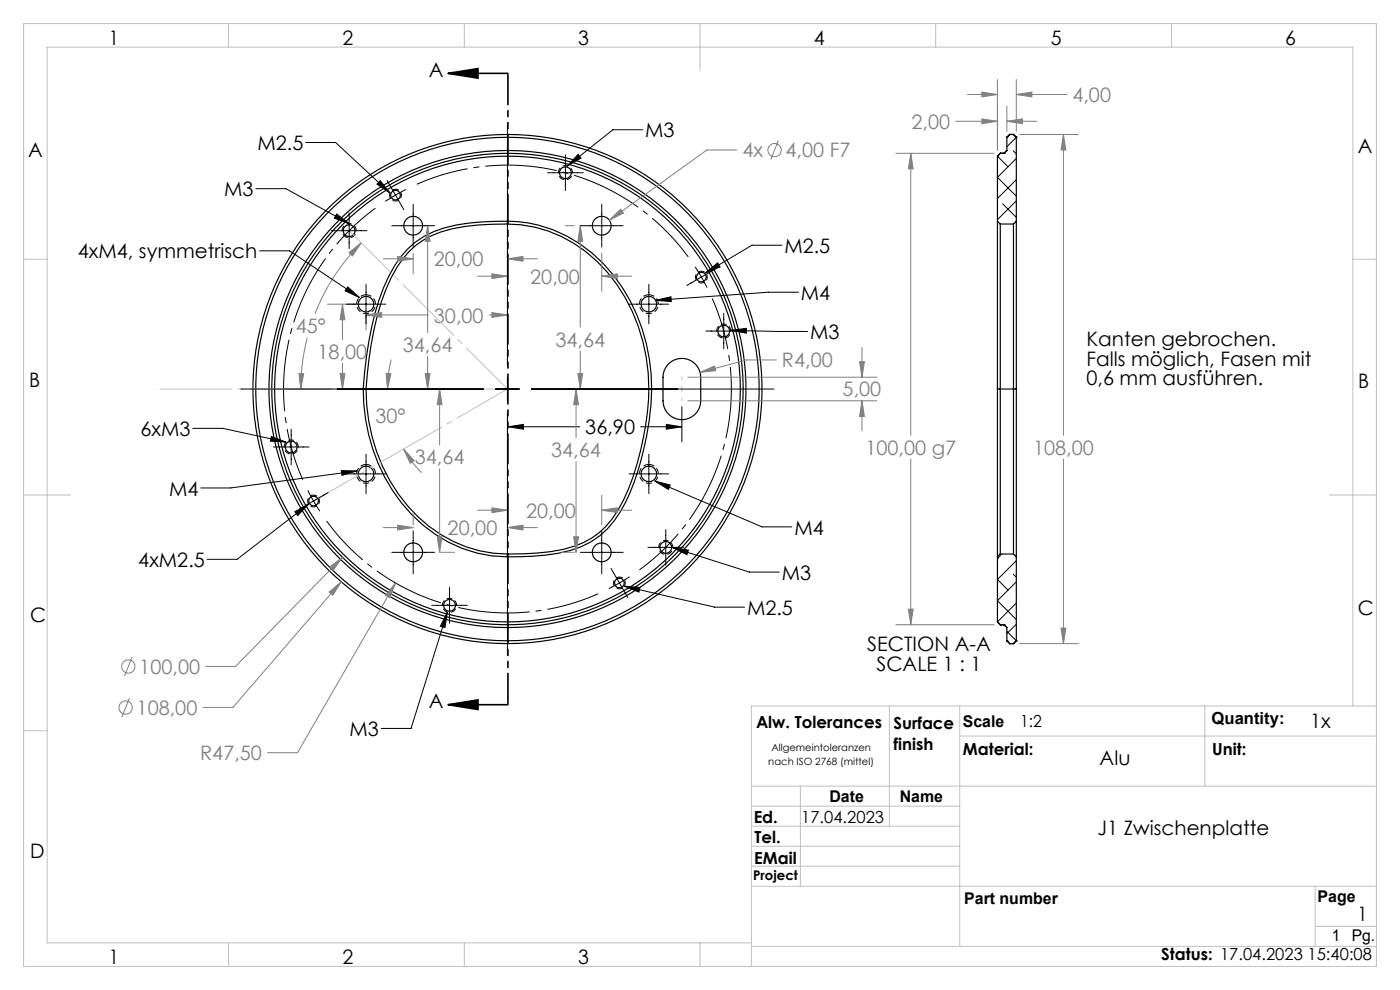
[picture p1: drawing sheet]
<svg xmlns="http://www.w3.org/2000/svg" width="297mm" height="210mm" viewBox="0 0 297 210" stroke-linecap="round" stroke-linejoin="round" font-family="sans-serif">
<g fill="none" stroke="#000" stroke-width=".25">
<path d="M211.6 33.1h.1M211.6 33.1v13.8M212.2 32.5h.1M212.2 32.5h.8M212.2 32.5l-.6 .6M213 32.5h.1M213.6 29.1h.1M213.6 29.1v2.8l-.6 .6M214.2 28.5h.8M214.2 28.5l-.6 .6M214.2 28.5h.1M215 28.5l.6 .6"/>
<path d="M215 28.5h.1M215.6 29.1h.1M215.6 29.1v17.8M107.7 46.9a29.2 29.2 0 0 1 24.3 14.1 39.4 39.4 0 0 1 6.3 21.5M107.7 46.9a42.3 42.3 0 0 0-15.6 2.2 18.3 18.3 0 0 0-9.7 9.6 65.1 65.1 0 0 0-5.3 23.8M107.7 47.5a47.7 47.7 0 0 0-14.1 1.7 17.3 17.3 0 0 0-10.6 9.8 65 65 0 0 0-5.3 23.5M107.7 46.9v.6M107.7 47.5a28.4 28.4 0 0 1 23.1 12.8 38.6 38.6 0 0 1 6.9 22.2M211.6 46.9l.6 .6M211.6 46.9v35.6M212.2 47.5v35M212.2 47.5h2.8"/>
<path d="M215 47.5v35M215.6 46.9l-.6 .6M215.6 46.9v35.6M141.9 77.1a4 4 0 0 1 4.4-.7 4 4 0 0 1 2.4 3.6v5a4 4 0 0 1-4 4 4 4 0 0 1-4-4v-5a4 4 0 0 1 1.2-2.9zM77.1 82.5a37.8 37.8 0 0 0 12.6 28.9 27.8 27.8 0 0 0 18 6.7M77.1 82.5h.6M77.7 82.5a36.9 36.9 0 0 0 13.3 29.1 27.1 27.1 0 0 0 16.7 5.9M137.7 82.5a61.9 61.9 0 0 1-5.4 23.6 17.4 17.4 0 0 1-12.8 10.4 54.3 54.3 0 0 1-11.8 1M137.7 82.5h.6M138.3 82.5a61.8 61.8 0 0 1-5.6 24.1 18.1 18.1 0 0 1-14.2 10.8 60.8 60.8 0 0 1-10.8 .7M211.6 82.5h.6M211.6 82.5v35.6"/>
<path d="M212.2 82.5v35M212.2 82.5h2.8M215 82.5v35M215.6 82.5h-.6M215.6 82.5v35.6M107.7 117.5v.6M211.6 118.1v13.8l.6 .6M212.2 117.5l-.6 .6M212.2 117.5h2.8M215 117.5l.6 .6M215.6 118.1v17.8M212.2 132.5h.1"/>
<path d="M212.2 132.5h.8M213 132.5h.1M213 132.5l.6 .6v2.8M213.6 135.9h.1M213.6 135.9l.6 .6M214.2 136.5h.1M214.2 136.5h.8M215 136.5h.1M215.6 135.9h.1M215.6 135.9l-.6 .6"/>
<circle cx="119.9" cy="36.6" r="1.25"/>
<circle cx="74.1" cy="48.9" r="1.25"/>
<circle cx="83.9" cy="41.4" r="1.03"/>
<circle cx="87.7" cy="47.9" r="2"/>
<circle cx="127.7" cy="47.9" r="2"/>
<circle cx="148.8" cy="58.8" r="1.03"/>
<circle cx="77.7" cy="64.5" r="1.65"/>
<circle cx="137.7" cy="64.5" r="1.65"/>
<circle cx="153.5" cy="70.2" r="1.25"/>
<circle cx="61.8" cy="94.8" r="1.25"/>
<circle cx="107.7" cy="82.5" r="54"/>
<circle cx="107.7" cy="82.5" r="49.4"/>
<circle cx="107.7" cy="82.5" r="53.4"/>
<circle cx="107.7" cy="82.5" r="50.6"/>
<circle cx="107.7" cy="82.5" r="50"/>
<circle cx="66.5" cy="106.3" r="1.02"/>
<circle cx="77.7" cy="100.5" r="1.65"/>
<circle cx="87.7" cy="117.2" r="2"/>
<circle cx="127.7" cy="117.2" r="2"/>
<circle cx="137.7" cy="100.5" r="1.65"/>
<circle cx="141.2" cy="116.1" r="1.25"/>
<circle cx="95.4" cy="128.4" r="1.25"/>
<circle cx="131.4" cy="123.7" r="1.02"/>
</g>
<g fill="none" stroke="#000" stroke-width=".21">
<path d="M64.8 30.2h6.4l11.5 10.7M80.7 38.3l2 2.6-2.7-1.8zM82.1 38.3l3.6 6.2M107.7 26v51.4M116.2 36.6h7.5M119.9 32.9v7.5M122.6 32.7l.7 .8-2.9 1.7zM136.4 27.5h-6.4l-9.6 7.7M211.6 33.1l2.2 2.3M215 32l.6 .6M215.6 29.1l-2 2M215.6 33.6l-4 4 4 4"/>
<path d="M215.6 38.1l-4 4M54.3 40h6.4l13.4 7.4M55.1 53.2h6.3l14.8 9.9M70.3 48.9h7.6M71.4 45.4l2.7 2-3.2-1.1zM74.1 45.1v7.6M83.1 47.9h9.1M86.1 40.2l-4.4 2.5M87.7 43.3v9.1M123.1 47.9h9.1M127.7 43.3v9.1M147.5 56.6l1.3 2.2"/>
<path d="M148.8 58.8l1.2 2.2M148.8 58.8l-3.1 1.8M149.7 57.9l2.5-2.1 .6 .8zM151.9 57l-3.1 1.8M165.9 52h-6.4l-9.8 5.9M212.7 43.2l2.9 2.9M215.6 42.6l-4 4M73.5 64.5h8.3M73.8 60.9l2.4 2.2-3-1.4zM77.7 60.3v8.4M107.7 80v5.1M133.5 64.5h8.3"/>
<path d="M137.7 60.3v8.4M139.1 63.7l3.2-.7 .1 1zM149.7 70.2h7.6M153.5 66.4v7.6M155 70.1l3.3-.5v1.1zM155 70.1l16.3 .2M169.4 62h-6.4l-23.9 1.7M40.9 90.9h6.3l13.5 2.9M51.1 82.5h51.5M57.6 92.6l3.1 1.2-3.3-.2zM58 94.8h7.6M61.8 91v7.6"/>
<path d="M72.4 99.8l3.4 .1-3.3 .9zM75.8 99.9l-26.9 3.6h-6.3M77.7 96.3v8.4M105.1 82.5h5.1M107.7 87.6v51.5M107.8 90.5l3.3-.5v1zM107.8 90.5h15.2M112.7 82.5h51.5M135.9 90.5h8.8M137.7 96.3v8.4M141.4 90l3.3 .5-3.3 .5zM144.7 86.3v7.4"/>
<path d="M62.5 108.6l3-1.7-2.3 2.5zM65.3 104l2.5 4.4M65.5 106.9l-15.2 11.7h-6.4M69.6 104.5l-6.2 3.6M73.5 100.5h8.3M83.1 117.2h9.1M87.7 112.6v9.1M123.1 117.2h9.1M127.7 112.6v9.1M133.5 100.5h8.3M137.5 116.1h7.5M138.9 102l3.3 .9-.4 .9z"/>
<path d="M138.9 102l22.7 9.8h6.4M141.2 112.3v7.6M142.7 116.2l3.3 .5-.3 1zM142.7 116.2l16.3 5.2h6.3M211.6 118.4h.1M212.5 117.5l-.9 .9M215.6 118.9l-4 4 2.2 2.3M91.6 128.4h7.5M94.9 129.8l-.5 3.3-1-.3zM94.9 129.8l-7.7 24.7h-6.3M95.4 124.6v7.6M129.6 120.6l1.8 3.1"/>
<path d="M131.4 123.7l-2.2 1.2M131.4 123.7l1.8 3M132.4 124.4l3.4 .2-.3 1zM132.4 124.4l19.2 4.4h6.4M133.6 122.3l-2.2 1.4M213.6 133.9l2 2M215 121.8l.6 .6M215.6 123.4l-4 4 4 4M215.6 127.9l-4 4M215.6 132.4l-2 2"/>
</g>
<g fill="none" stroke="#808080" stroke-width=".21">
<path d="M208.3 19.5l3.3 .5-3.3 .6zM211.6 16.9v15M215.6 16.9v11M156.3 31.8h-6.3l-20.7 14.9M165.1 29.8l-1.6 4.1M190 32.5h20.9M193.2 32.5l.5 3.3h-1zM193.2 32.5v59.8M202.7 25.7h8.9M205.3 20h6.3M208.3 25.2l3.3 .5-3.3 .5zM213.6 25.7l3.3-.5v1z"/>
<path d="M213.6 22.6v5.3M213.6 25.7h6.4M215.6 20l3.3-.5v1.1zM215.6 20h10.7M216.3 28.5h12.5M225.6 28.5l.5 3.3h-1zM225.6 28.5v63.8M74 53.6l2.6-2.1-1.8 2.8zM76.6 51.5a43.8 43.8 0 0 0-9.8 15.1M81.3 54.9h6.4M84.4 54.4l3.3 .5-3.3 .5zM87.7 53.7v4.4"/>
<path d="M90.7 47.9l.5 3.3h-1zM90.7 47.9v22.6M101.3 58.6h6.4M104.4 58.1l3.3 .5-3.3 .5zM107.7 54.9l3.3-.5v1zM107.7 54.9h6.3M119.9 47.9h1.9M123.1 47.9l.5 3.3h-1zM123.1 47.9v21.5M127.7 58.6l3.3-.5v1zM127.7 53.7v8.1M127.7 58.6h6.3"/>
<path d="M129.3 46.7l2.4-2.3 .6 .8zM63.4 79.2h1l-.6 3.3zM65.2 71.6a43.8 43.8 0 0 0-1.4 10.9M69.5 64.5h6.9M72.1 79.2h1.1l-.5 3.3zM72.7 64.5l.5 3.3h-1.1zM72.7 64.5v7.5M72.7 77.1v5.4M77.7 66.8l3.3-.5v1zM77.7 65.8v4.2M77.7 66.8h13.2M81.9 79.2l1 .1-.7 3.2z"/>
<path d="M83 76.3a25.4 25.4 0 0 0-.8 6.2M90.2 79.2h1l-.5 3.3zM90.7 75.6v6.9M103.8 66.8h3.9M104.4 66.3l3.3 .5-3.3 .5zM122.6 79.2h1l-.5 3.3zM123.1 74.4v8.1M148.5 79l3.1-1.4 .2 1zM164.7 76.3h-6.3l-9.9 2.7M182.4 76.7h1l-.5 3.3zM182.9 73.7v6.3M60.6 82.5h9.7"/>
<path d="M85.6 95.2l2.3 2.5-.9 .6zM85.6 95.2a25.5 25.5 0 0 0 3.8 5.1M93.3 82.5l.5 3.3h-1zM93.3 82.5v11.9M93.3 99.4v17.8M122.2 82.5l.5 3.3h-1zM122.2 82.5v10.4M122.2 97.9v19.3M145.9 80h40.1M145.9 85h40.1M182.9 85l.5 3.3h-1zM182.9 85v6.4"/>
<path d="M193.2 97.4v35.1M225.6 97.4v39.1M72.7 118.2l-22.7 23.2h-6.4M81.3 111.9h6.4M84.4 111.4l3.3 .5-3.3 .5zM87.7 108.7v2.7M92.8 113.9h1l-.5 3.3zM93.5 117.2h2.9M101.3 108.2h6.4M104.4 107.7l3.3 .5-3.3 .5zM107.7 111.9l3.3-.5v1zM107.7 111.9h6.3"/>
<path d="M119 117.2h2.8M121.7 113.9h1l-.5 3.3zM127.7 108.2l3.3-.5v1zM127.7 105.1v6.3M127.7 108.2h6.3M28 139.4l-1.6 4M69.8 125.6l2.6-2.2-1.8 2.8zM70 120.2l2.7-2-2 2.7zM72.4 123.4l-23 26.7h-6.3M83.9 123.7l-1.2 3.1-.9-.5zM83.9 123.7l-20.8 36h-6.3M190 132.5h20.9"/>
<path d="M192.7 129.2h1l-.5 3.3zM216.3 136.5h12.5M225.1 133.2h1l-.5 3.3zM27.5 148.1l-1.7 4"/>
<circle cx="164.3" cy="31.8" r="1.41"/>
<circle cx="26.7" cy="150.1" r="1.41"/>
<circle cx="27.2" cy="141.4" r="1.41"/>
</g>
<path d="M95.1 15.6l6.3-1.1v2.1zM95.1 15.6h12.7M95.1 149.5l6.3-1v2zM95.1 149.5h12.7" fill="none" stroke="#000" stroke-width=".35"/>
<path d="M77.7 62.5a2 2 0 0 0-1.8 3 2 2 0 0 0 3.4 .1 2 2 0 0 0-1.4-3.1h-.2M137.7 62.5a2 2 0 0 0-1.8 3 2 2 0 0 0 3.4 .1 2 2 0 0 0-1.4-3.1h-.2M77.7 98.5a2 2 0 0 0-1.8 3 2 2 0 0 0 3.4 .1 2 2 0 0 0-1.4-3.1h-.2M137.7 98.5a2 2 0 0 0-1.8 3 2 2 0 0 0 3.4 .1 2 2 0 0 0-1.4-3.1h-.2" fill="none" stroke="#000" stroke-width=".21" stroke-dasharray="1.3 .6" stroke-dashoffset=".1" stroke-linecap="butt"/>
<path d="M119.9 35.1a1.5 1.5 0 0 0-1.3 2.2 1.5 1.5 0 0 0 2.6 .2 1.5 1.5 0 0 0-1.1-2.3l-.2-.1M74.1 47.4a1.5 1.5 0 0 0-1.4 2.2 1.5 1.5 0 0 0 2.6 .2 1.5 1.5 0 0 0-1.1-2.4h-.1M153.5 68.7a1.5 1.5 0 0 0-1.3 2.2 1.5 1.5 0 0 0 2.6 .2 1.5 1.5 0 0 0-1.1-2.4h-.2M61.8 93.3a1.5 1.5 0 0 0-1.4 2.2 1.5 1.5 0 0 0 2.6 .2 1.5 1.5 0 0 0-1.1-2.4h-.1M141.2 114.6a1.5 1.5 0 0 0-1.3 2.2 1.5 1.5 0 0 0 2.6 .2 1.5 1.5 0 0 0-1.1-2.4h-.2M95.4 126.9a1.5 1.5 0 0 0-1.4 2.2 1.5 1.5 0 0 0 2.6 .2 1.5 1.5 0 0 0-1.1-2.4h-.1" fill="none" stroke="#000" stroke-width=".21" stroke-dasharray="1.3 .6" stroke-dashoffset=".7" stroke-linecap="butt"/>
<path d="M83.9 40.1a1.25 1.25 0 0 0-1.1 1.9 1.25 1.25 0 0 0 2.1 .1 1.25 1.25 0 0 0-.8-2h-.2M148.8 57.5a1.25 1.25 0 0 0-1.1 1.9 1.25 1.25 0 0 0 2.1 .1 1.25 1.25 0 0 0-.9-2h-.1M66.5 105a1.25 1.25 0 0 0-1.1 1.9 1.25 1.25 0 0 0 2.1 .1 1.25 1.25 0 0 0-.8-2h-.2M131.4 122.4a1.25 1.25 0 0 0-1.1 1.8 1.25 1.25 0 0 0 2.1 .2 1.25 1.25 0 0 0-.8-2h-.2" fill="none" stroke="#000" stroke-width=".21" stroke-dasharray="1.3 .6" stroke-dashoffset=".5" stroke-linecap="butt"/>
<path d="M79.6 44.2a47.5 47.5 0 0 0-15.4 57.5M146 54.5a47.5 47.5 0 0 0-57.6-15.4M69.3 110.5a47.5 47.5 0 0 0 57.6 15.5M135.7 120.9a47.5 47.5 0 0 0 15.4-57.6" fill="none" stroke="#000" stroke-width=".21" stroke-dasharray="15.2 1.3 1.3 1.3" stroke-dashoffset="4" stroke-linecap="butt"/>
<path d="M107.8 15.6v133.9" fill="none" stroke="#000" stroke-width=".35" stroke-dasharray="6.3 1.3 1.3 1.3 1.3 1.3" stroke-dashoffset="-.3"/>
<path d="M144.7 80v5" fill="none" stroke="#c0c0c0" stroke-width=".21" stroke-dasharray="15.2 1.3 1.3 1.3" stroke-dashoffset="14.6"/>
<path d="M74.1 48.9l33.6 33.6M107.7 82.5l-41.2 23.8" fill="none" stroke="#c0c0c0" stroke-width=".21" stroke-dasharray="15.2 1.3 1.3 1.3" stroke-dashoffset="2.9"/>
<path d="M107.7 82.5h-75" fill="none" stroke="#c0c0c0" stroke-width=".21" stroke-dasharray="15.2 1.3 1.3 1.3" stroke-dashoffset="-1.3"/>
<g fill="none" stroke="#c0c0c0" stroke-width=".21">
<path d="M5 5h287v200h-287zM48.5 5v5M98.5 5v5M148.5 5v10M198.5 5v5M248.5 5v5M5 55h5M287 55h5M5 105h10M282 105h10M5 155h5M188.7 149.8v25.5"/>
<path d="M203.6 149.8v51M203.6 156.1h88.4M255.6 149.8v17M287 149.8v-139.8h-277v190h149.4M292 149.8h-132.6v55.2M159.4 166.8h132.6M159.4 179.5h44.2M159.4 175.3h44.2M159.4 171h44.2M169.8 166.8v21.2M159.4 183.8h44.2M159.4 188h132.6"/>
<path d="M279 188v12.8M279 196.5h13M48.5 200v5M98.5 200v5M148.5 200v5M159.4 200.8h132.6"/>
</g>
<g fill="#000">
<path d="M95.1 15.6l6.3-1.1v2.1zM95.1 149.5l6.3-1v2z"/>
<path d="M141.4 90l3.3 .5-3.3 .5zM107.8 90.5l3.3-.5v1z"/>
</g>
<g fill="#808080">
<path d="M81.9 79.2l1 .1-.7 3.2zM85.6 95.2l2.3 2.5-.9 .6zM74 53.6l2.6-2.1-1.8 2.8zM63.4 79.2h1l-.6 3.3zM182.4 76.7h1l-.5 3.3zM182.9 85l.5 3.3h-1z"/>
<path d="M69.8 125.6l.8 .6 1.8-2.8zM70 120.2l.7 .7 2-2.7zM83.9 123.7l-2.1 2.6 .9 .5zM84.4 54.4l3.3 .5-3.3 .5zM107.7 54.9l3.3-.5v1zM127.7 58.6l3.3-.5v1zM104.4 58.1l3.3 .5-3.3 .5zM84.4 111.4l3.3 .5-3.3 .5zM107.7 111.9l3.3-.5v1zM127.7 108.2l3.3-.5v1zM104.4 107.7l3.3 .5-3.3 .5zM123.1 47.9l.5 3.3h-1zM122.6 79.2h1l-.5 3.3zM121.7 113.9h1l-.5 3.3zM122.2 82.5l.5 3.3h-1zM92.8 113.9h1l-.5 3.3zM93.3 82.5l.5 3.3h-1zM90.7 47.9l.5 3.3h-1zM90.2 79.2h1l-.5 3.3zM77.7 66.8l3.3-.5v1zM104.4 66.3l3.3 .5-3.3 .5zM72.7 64.5l.5 3.3h-1.1zM72.1 79.2h1.1l-.5 3.3zM129.3 46.7l3-1.5-.6-.8zM148.5 79l3.3-.4-.2-1zM208.3 19.5l3.3 .5-3.3 .6zM215.6 20l3.3-.5v1.1zM213.6 25.7l3.3-.5v1zM208.3 25.2l3.3 .5-3.3 .5zM225.6 28.5l.5 3.3h-1zM225.1 133.2h1l-.5 3.3zM193.2 32.5l.5 3.3h-1zM192.7 129.2h1l-.5 3.3z"/>
</g>
<path d="M73.8 60.9l2.4 2.2-3-1.4zM71.4 45.4l2.7 2-3.2-1.1zM62.5 108.6l3-1.7-2.3 2.5zM139.1 63.7l3.2-.7 .1 1zM138.9 102l3.3 .9-.4 .9zM72.4 99.8l3.4 .1-3.3 .9zM57.6 92.6l3.1 1.2-3.3-.2zM122.6 32.7l.7 .8-2.9 1.7zM94.9 129.8l-.5 3.3-1-.3zM142.7 116.2l3.3 .5-.3 1zM155 70.1l3.3-.5v1.1zM132.4 124.4l3.4 .2-.3 1zM149.7 57.9l2.5-2.1 .6 .8zM80.7 38.3l2 2.6-2.7-1.8z" fill="#000"/>
<g font-size="4.2">
<text x="23.1" y="9.5">1</text>
<text x="72.7" y="9.5">2</text>
<text x="122.7" y="9.5">3</text>
<text x="172.7" y="9.5">4</text>
<text x="222.9" y="9.6">5</text>
<text x="272.7" y="9.5">6</text>
<text x="91" y="16.3">A</text>
<text x="136.9" y="29.1">M3</text>
<text x="6" y="33.2">A</text>
<text x="54.6" y="31.8">M2.5</text>
<text x="288" y="32.5">A</text>
<text x="47.6" y="41.7">M3</text>
<text x="166.4" y="53.6">M2.5</text>
<text x="16.5" y="54.8">4xM4, symmetrisch</text>
<text x="169.9" y="63.6">M4</text>
<text x="171.8" y="71.9">M3</text>
<text x="230.5" y="73.4">Kanten gebrochen.</text>
<text x="230.5" y="77.6">Falls möglich, Fasen mit</text>
<text x="6.2" y="82">B</text>
<text x="230.5" y="81.7">0,6 mm ausführen.</text>
<text x="288.1" y="82.4">B</text>
<text x="29.8" y="92.5">6xM3</text>
<text x="124.2" y="92.1">36,90</text>
<text x="35.9" y="105.1">M4</text>
<text x="168.5" y="113.4">M4</text>
<text x="29.3" y="120.3">4xM2.5</text>
<text x="165.8" y="123">M3</text>
<text x="158.5" y="130.4">M2.5</text>
<text x="288" y="130.5">C</text>
<text x="6.4" y="132">C</text>
<text x="184" y="138.1">SECTION A-A</text>
<text x="185.9" y="142.2">SCALE 1 : 1</text>
<text x="91" y="150.2">A</text>
<text x="277.9" y="154.5">1x</text>
<text x="74.1" y="156.1">M3</text>
<text x="233.3" y="162.3">Alu</text>
<text x="232.8" y="177.2">J1 Zwischenplatte</text>
<text x="6.4" y="182">D</text>
<text x="288" y="195.3">1</text>
<text x="23.1" y="204.5">1</text>
<text x="72.7" y="204.5">2</text>
<text x="122.7" y="204.5">3</text>
</g>
<g font-size="4.2" fill="#808080">
<text x="227.5" y="21.7">4,00</text>
<text x="193.4" y="27.3">2,00</text>
<text x="157.5" y="33.4">4x</text>
<text x="166.6" y="33.4">4,00 F7</text>
<text x="92" y="56.5">20,00</text>
<text x="112.5" y="60.2">20,00</text>
<text x="62.7" y="70.7">45°</text>
<text x="92" y="68.4">30,00</text>
<text x="67.4" y="76.2">18,00</text>
<text x="85.4" y="74.7">34,64</text>
<text x="117.8" y="73.5">34,64</text>
<text x="165.9" y="78">R4,00</text>
<text x="79.6" y="89.7">30°</text>
<text x="178.8" y="84.1">5,00</text>
<text x="88" y="98.5">34,64</text>
<text x="116.9" y="97">34,64</text>
<text x="183.6" y="96.4">100,00 g7</text>
<text x="219.2" y="96.4">108,00</text>
<text x="95" y="113.5">20,00</text>
<text x="111.6" y="109.8">20,00</text>
<text x="29.6" y="142.9">100,00</text>
<text x="29" y="151.6">108,00</text>
<text x="42.5" y="161.3">R47,50</text>
</g>
<g font-size="3.5">
<text x="160.4" y="154.4">Alw. Tolerances</text>
<text x="189.5" y="154.6">Surface</text>
<text x="216.4" y="154.3">1:2</text>
<text x="257" y="153.5">Quantity:</text>
<text x="189.5" y="159.1">finish</text>
<text x="204.3" y="160.3">Material:</text>
<text x="257.2" y="160.1">Unit:</text>
<text x="159.9" y="174.6">Ed.</text>
<text x="160.1" y="178.7">Tel.</text>
<text x="170" y="174.6">17.04.2023</text>
<text x="160" y="183.2">EMail</text>
<text x="246.4" y="203.6">Status: 17.04.2023 15:40:08</text>
</g>
<g font-size="3.4">
<text x="204.3" y="154.3">Scale</text>
<text x="176" y="170.1">Date</text>
<text x="190.9" y="170.1">Name</text>
<text x="204.6" y="191.8">Part number</text>
<text x="279.5" y="191.3">Page</text>
<text x="282.6" y="199.6">1</text>
<text x="286.8" y="199.6">Pg.</text>
</g>
<text font-size="2.8" x="159.8" y="186.7">Project</text>
<g font-size="2.1">
<text x="163.6" y="159.2">Allgemeintoleranzen</text>
<text x="163" y="162.3">nach ISO 2768 (mittel)</text>
</g>
</svg>
